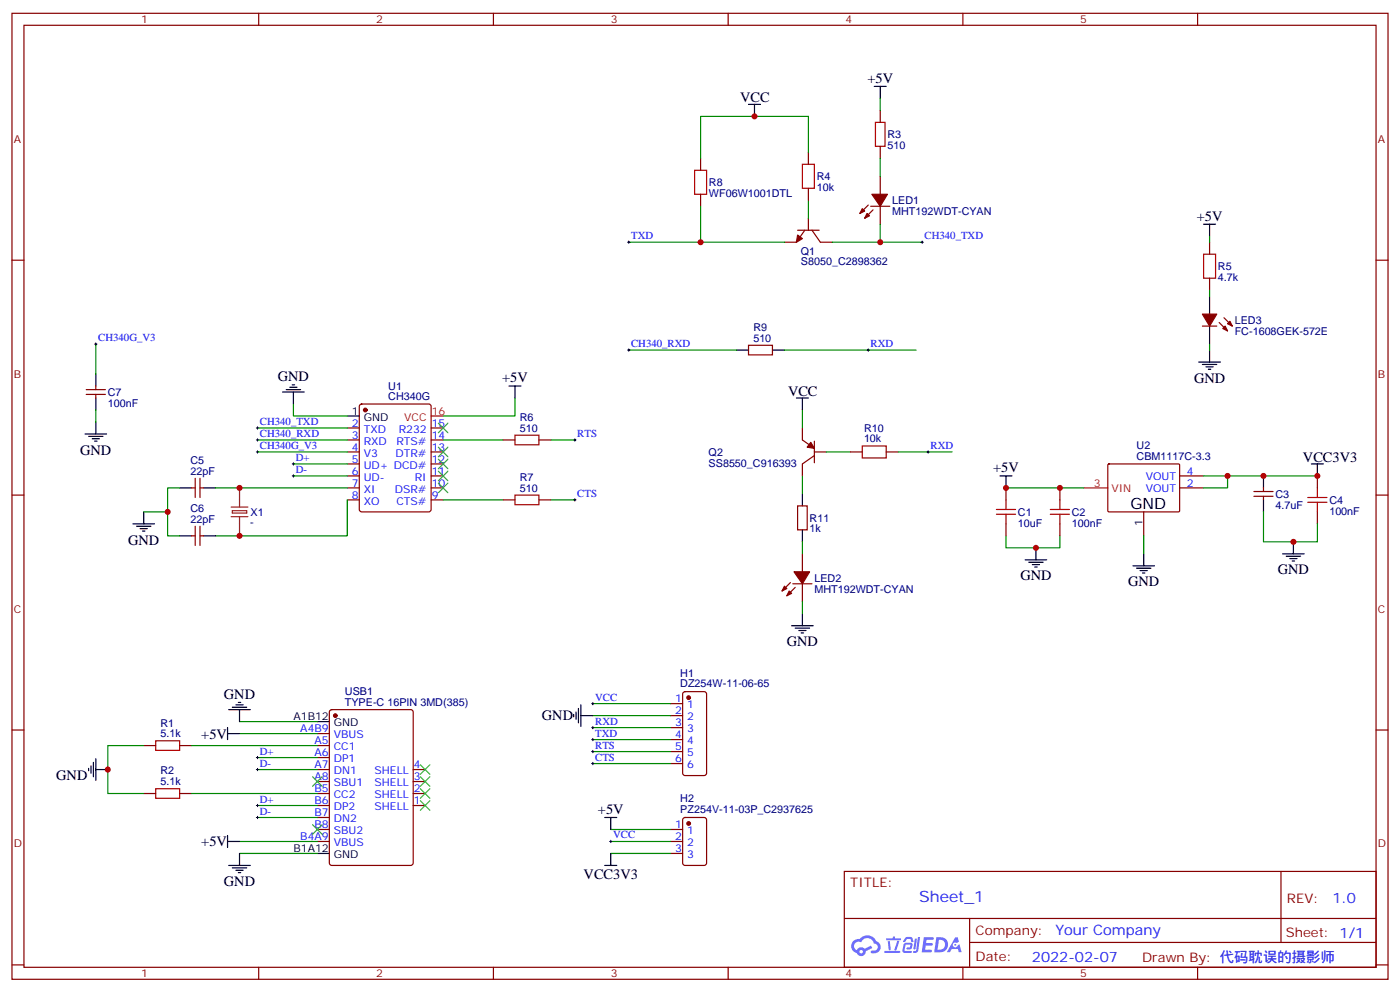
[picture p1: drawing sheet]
<svg xmlns="http://www.w3.org/2000/svg" width="412mm" height="292mm" viewBox="0 0 412 292" stroke-linecap="round" stroke-linejoin="round" font-family="sans-serif">
<g fill="none" stroke="#870000" stroke-width=".35">
<path d="M3.5 3.9h405.4v284.4h-405.4zM7.1 7.4h398.2v277.3h-398.2zM76.2 3.9v3.5M145.3 3.9v3.5M214.5 3.9v3.5M283.6 3.9v3.5M352.8 3.9v3.5M3.5 76.6h3.6M405.3 76.6h3.6M3.5 145.7h3.6M405.3 145.7h3.6M3.5 214.9h3.6"/>
<path d="M405.3 214.9h3.6M248.7 256.5h156.6v28.2h-156.6zM377.3 256.5v20.9M248.7 270.4h156.5M285.6 277.4h119.6M285.6 270.4v14.1M3.5 284h3.6M76.2 284.7v3.6M145.3 284.7v3.6M214.5 284.7v3.6M283.6 284.7v3.6M352.8 284.7v3.6"/>
<path d="M405.3 284h3.6"/>
</g>
<g fill="#5487ff">
<path d="M272.1 275.8h2.6l.3 .2-.1 .6h-2l-.1 1h1.6l.4 .4-.4 .4h-1.7l-.2 1.1 1.8 .1 .3 .3-.2 .4h-2.9z"/>
<path d="M281.4 275.9h.7l.4 1.3-.7 .3a.74 .74 0 0 0-1.1 .3 .74 .74 0 0 0 .5 1.1 .74 .74 0 0 0 .9-.7l.5-.3 .7 2.4h-.9l-.2-1h-1.9l-.5 1h-.9z"/>
<path d="M269.5 276.3h.6l-.4 2.9a.31 .31 0 0 1-.3 .3 .31 .31 0 0 1-.3-.3z"/>
<path d="M270.4 275.8h.6l-.5 4a.89 .89 0 0 1-.7 .7 .89 .89 0 0 1-.9-.3l1-.5z"/>
<path d="M266.8 276l.6-.2 1.2 .1 .5 1.3-.6 .1-.4-.9-1 .1a.95 .95 0 0 1-1 .8l-.1-.2z"/>
<path d="M266.4 277.7l1.8-.2a1.04 1.04 0 0 1 .6 1.1 1.04 1.04 0 0 1-.8 .9h-.7a.29 .29 0 0 1-.3-.4 .29 .29 0 0 1 .3-.2h.7l.2-.8h-1.4l-.4 1.8h1.9a.29 .29 0 0 1 .3 .3 .29 .29 0 0 1-.3 .3h-2l-.4-.3 .2-2.1z"/>
<path d="M260.5 279.9h4.4a.3 .3 0 0 1 .3 .3 .3 .3 0 0 1-.3 .3h-4.3z"/>
<path d="M264.3 277h.6l-.5 1.6a1.02 1.02 0 0 1-.7 1.2l-.2-.3z"/>
<path d="M261.5 277h.6l.3 2.4-.3 .3-.3-.2z"/>
<path d="M261.1 276.2h1.9l.2-.5h.5l-.1 .5h1.5a.29 .29 0 0 1 .3 .3 .29 .29 0 0 1-.3 .3h-3.9z"/>
<path d="M275.8 275.9l-.6 4.4h1.4a2.27 2.27 0 0 0 2.7-2.3 2.27 2.27 0 0 0-2.7-2.1zM276.6 276.6a1.5 1.5 0 0 1 1.8 1.6 1.5 1.5 0 0 1-1.9 1.3h-.3z"/>
<path d="M251.4 277a2.09 2.09 0 0 0 1 3.5 1.37 1.37 0 0 0 1.5 .9 1.37 1.37 0 0 0 1.1-1.4l2-1-.5-.7-1.8 1a1.4 1.4 0 0 0-2.3 .4 1.32 1.32 0 0 1-.6-1.9 1.32 1.32 0 0 1 1.9-.4 2.02 2.02 0 0 1 2-1.3 2.02 2.02 0 0 1 1.8 1.7 1.09 1.09 0 0 1 1.1 1.3 1.09 1.09 0 0 1-1.6 .7 .41 .41 0 0 0-.5 .3 .41 .41 0 0 0 .4 .5 1.89 1.89 0 0 0 2.4-1.2 1.89 1.89 0 0 0-1.2-2.4 2.98 2.98 0 0 0-5-.6l-1 .1zM253.2 280.1a.52 .52 0 0 1 1 0 .52 .52 0 0 1-1 0z"/>
<circle cx="281.4" cy="278.1" r=".28"/>
</g>
<g fill="none" stroke="#870000" stroke-width=".35">
<path d="M259.3 32.5v3.5M206.4 46.6v3.5M206.4 57.2v3.5M238.1 44.8v3.6M238.1 55.4v3.5M259.3 43.1v3.5M259.3 51.9v5.3M234.9 67.8h6.4M237.1 67.8l-2.5 3.5h-3.5M238.1 64.2v3.6M239.2 67.8l2.5 3.5h3.5M255.8 60.4l-2.5 2.4"/>
<path d="M256.5 60.7h5.6M257.2 61.8l-2.5 2.4M259.3 60.7v5.3M356.3 71.3v3.5M354.2 96h4.2M356.3 81.9v3.5M359.1 94.9l2.5 2.5M360.5 93.5l2.5 2.5M25.4 116.1h5.6M25.4 114.7h5.6M28.2 113.6v1.1M28.2 116.1v1.1"/>
<path d="M106.1 119.1l.4-.2h19.8l.6 .5 .1 30.6-.5 .6-20 .1-.6-.5-.1-30.6zM220.5 101.6h7v2.9h-7zM102.3 126h3.5M102.3 129.5h3.5M102.3 133h3.5M102.3 136.6h3.5M127 126h3.5M127 129.5h3.5M127 133h3.5M127 136.6h3.5M148.2 129.5h3.5M158.7 129.5h3.6"/>
<path d="M236.4 126v3.5l3.5 2.5M239.9 133h3.5M239.9 134.1l-3.5 2.5v3.5M239.9 129.9v6.3M250.5 133h3.5M261.1 133h3.5M326.4 136.7l.3-.1h20.6l.2 .3-.1 13.6-.3 .2-20.6-.1-.2-.3zM56.4 143.6h1.1M56.4 157.7h1.1M57.5 140.8v5.6M57.5 154.9v5.6M58.9 143.6h1.1"/>
<path d="M58.9 140.8v5.6M58.9 154.9v5.6M58.9 157.7h1.1M102.3 140.1h3.5M102.3 143.6h3.5M102.3 147.1h3.5M127 140.1h3.5M127 143.6h3.5M127 147.1h3.5M148.2 147.1h3.5M158.7 147.1h3.6M234.9 148.9h2.9v7.1h-2.9z"/>
<path d="M296.3 143.6v3.5M296.3 154.2v3.5M312.2 143.6v3.5M312.2 154.2v3.5M336.9 150.7v7M347.5 140.1h7M347.5 143.6h7M369.4 146.1h5.6M369.4 144.7h5.6M372.2 143.6v1.1M372.2 146.1v1M388.1 140.1v3.5"/>
<path d="M388.1 150.7v3.5M232.8 171.5l-2.4 2.5M233.5 171.8h5.7M234.2 172.9l-2.4 2.5M236.4 163v5.3M236.4 171.8v5.3M42.3 219.5h3.6M52.9 219.5h3.5M93.5 219.5h3.5M93.5 215.9h3.5M97.2 209.1l.5-.2h23.3l.7 .4v44.7l-.5 .7h-23.5l-.6-.4-.1-44.7zM197.6 207.1h3.5"/>
<path d="M197.6 210.6h3.5M197.6 214.2h3.5M197.6 217.7h3.5M201.3 203.8l.5-.2h5.6l.7 .4v23.6l-.4 .6-5.9 .1-.7-.5v-23.5zM42.3 233.6h3.6M52.9 233.6h3.5M93.5 226.5h3.5M93.5 230h3.5M93.5 233.6h3.5M93.5 237.1h3.5M93.5 223h3.5M121.7 226.5h3.5"/>
<path d="M121.7 230h3.5M121.7 233.6h3.5M121.7 237.1h3.5M197.6 221.2h3.5M197.6 224.8h3.5M93.5 247.7h3.5M93.5 244.2h3.5M93.5 240.6h3.5M197.6 247.7h3.5M197.6 244.2h3.5M197.6 251.2h3.5M201.3 240.8l.5-.2h5.6l.7 .5v12.9l-.4 .7h-5.9l-.7-.4v-13z"/>
</g>
<g fill="#870000" stroke="#870000" stroke-width=".35">
<path d="M354.2 92.5h4.2l-2.1 3.5z"/>
<path d="M360.2 96.7l.7-.7 .7 1.4z"/>
<path d="M361.6 95.3l.7-.7 .7 1.4z"/>
<path d="M234.9 69.2l1.5 1-1.8 1.1z"/>
<path d="M256.8 57.2h4.6l-2.1 3.5z"/>
<path d="M254 61.4l.7 .7-1.4 .7z"/>
<path d="M255.4 62.8l.7 .7-1.4 .7z"/>
<path d="M238.8 130.2l1.1 1.8-2.1-.4z"/>
<path d="M233.9 168.3h4.6l-2.1 3.5z"/>
<path d="M231.1 172.5l.7 .7-1.4 .8z"/>
<path d="M232.5 174l.7 .7-1.4 .7z"/>
<circle cx="107.6" cy="120.7" r=".53"/>
<circle cx="98.8" cy="210.6" r=".53"/>
<circle cx="202.8" cy="205.4" r=".53"/>
<circle cx="202.8" cy="242.4" r=".53"/>
</g>
<g fill="none" stroke="#000" stroke-width=".35">
<path d="M220.5 30.7h3.5M222.2 30.7v3.6M257.5 25.4h3.6M259.3 25.4v3.6M354.5 66h3.6M356.3 66v3.5M356.3 87.2v5.3M356.3 96v5.3M28.2 110.1v3.5M28.2 117.2v3.5M83.3 115.4h6.3M84.3 114.7h4.2"/>
<path d="M85.4 114h2.1M86.1 113.3h.7M86.4 115.4v3.5M149.9 113.6h3.6M151.7 113.6v3.6M217 103h3.5M227.5 103h3.6M234.6 117.2h3.5M236.4 117.2v3.5M353.1 106.6h6.4M354.2 107.3h4.2M355.2 108h2.2"/>
<path d="M356 108.7h.7M356.3 103v3.6M25 127.7h6.4M26.1 128.4h4.2M27.2 129.2h2.1M27.9 129.9h.7M28.2 124.2v3.5M102.3 122.4h3.5M386.3 136.6h3.5M388.1 136.6v3.5M39.2 154.2h6.3M40.2 154.9h4.2"/>
<path d="M41.3 155.6h2.1M42 156.3h.7M42.3 150.7v3.5M52.9 143.6h3.5M52.9 157.7h3.5M60 143.6h3.5M60 157.7h3.5M236.4 145.4v3.5M236.4 156v3.5M294.6 140.1h3.5M296.3 140.1v3.5M372.2 140.1v3.5"/>
<path d="M372.2 147.1v3.6M381 159.5v3.5M302 164.8h6.3M303 165.5h4.3M304.1 166.2h2.1M304.8 166.9h.7M305.2 161.3v3.5M333.7 166.5h6.4M334.8 167.3h4.2M335.8 168h2.2M336.5 168.7h.8M336.9 163v3.5"/>
<path d="M377.8 163h6.4M378.9 163.7h4.2M379.9 164.4h2.2M380.6 165.1h.8M233.2 184.2h6.3M234.2 184.9h4.3M235.3 185.6h2.1M236 186.3h.7M236.4 180.7v3.5M67 215.9h3.6M67 214.2v3.5M67.4 208.9h6.3"/>
<path d="M68.4 208.2h4.3M69.5 207.5h2.1M70.2 206.8h.7M70.6 208.9v3.5M93.5 212.4h3.5M169 210.3v.7M169.7 209.6v2.1M170.4 208.5v4.3M171.1 210.6h3.5M171.1 207.5v6.3M26.1 226.2v.7M26.8 225.5v2.1"/>
<path d="M27.5 224.4v4.2M28.2 226.5h3.5M28.2 223.3v6.4M67 245.9v3.5M67 247.7h3.6M67.4 254.7h6.3M68.4 255.4h4.3M69.5 256.2h2.1M70.2 256.9h.7M70.6 251.2v3.5M93.5 251.2h3.5M178.2 254.7h3.5"/>
<path d="M178.2 240.6h3.5M179.9 240.6v3.6M179.9 251.2v3.5"/>
</g>
<path d="M127 122.4h3.5M319.3 143.6h7" fill="none" stroke="#f00" stroke-width=".35"/>
<g fill="none" stroke="#008700" stroke-width=".35">
<path d="M259.3 29v3.5M238.1 44.8v-10.5h-31.7v12.3M238.1 58.9v5.3M259.3 46.6v5.3M185.2 71.3h45.9M206.4 60.7v10.6M245.2 71.3h26.4M259.3 66v5.3M356.3 69.5v1.8M356.3 85.4v1.8M28.2 101.3v8.8M86.4 118.9v3.5h15.9"/>
<path d="M151.7 117.2v5.2h-21.2M185.2 103h31.8M231.1 103h38.8M356.3 101.3v1.7M28.2 120.7v3.5M75.8 133h26.5M75.8 129.5h26.5M75.8 126h26.5M86.4 136.6h15.9M130.5 129.5h17.7M162.3 129.5h7M236.4 120.7v5.3"/>
<path d="M243.4 133h7.1M264.6 133h15.9M42.3 150.7h7.1M52.9 143.6h-3.5v14.1h3.5M63.5 143.6h38.8M86.4 140.1h15.9M102.3 147.1v10.6h-38.8M130.5 147.1h17.7M162.3 147.1h7M236.4 140.1v5.3M236.4 159.5v3.5M296.3 157.7v3.6h15.9v-3.6"/>
<path d="M296.3 143.6h23M336.9 157.7v5.3M354.5 140.1h33.6M361.6 140.1v3.5h-7.1M372.2 150.7v8.8h15.9v-5.3M236.4 177.1v3.6M42.3 219.5h-10.6v14.1h10.6M56.4 219.5h37.1M70.6 212.4h22.9M70.6 215.9h22.9M174.6 207.1h23M174.6 210.6h23"/>
<path d="M174.6 214.2h23M174.6 217.7h23M56.4 233.6h37.1M75.8 223h17.7M75.8 237.1h17.7M75.8 226.5h17.7M174.6 221.2h23M174.6 224.8h23M70.6 251.2h22.9M70.6 247.7h22.9M75.8 240.6h17.7M179.9 251.2h17.7"/>
<path d="M179.9 247.7h17.7M179.9 244.2h17.7"/>
</g>
<g fill="none" stroke="#3c3" stroke-width=".35">
<path d="M129.1 124.6l2.8 2.8M129.1 131.6l2.8 2.8M129.1 135.1l2.8 2.9M129.1 138.7l2.8 2.8M131.9 124.6l-2.8 2.8M131.9 131.6l-2.8 2.8M131.9 135.1l-2.8 2.9M131.9 138.7l-2.8 2.8M129.1 142.2l2.8 2.8M131.9 142.2l-2.8 2.8M92.1 228.6l2.8 2.9M94.9 228.6l-2.8 2.9"/>
<path d="M123.8 225.1l2.8 2.8M123.8 228.6l2.8 2.9M123.8 232.2l2.8 2.8M123.8 235.7l2.8 2.8M126.6 225.1l-2.8 2.8M126.6 228.6l-2.8 2.9M126.6 232.2l-2.8 2.8M126.6 235.7l-2.8 2.8M92.1 242.7l2.8 2.9M94.9 242.7l-2.8 2.9"/>
</g>
<g fill="none" stroke="#a10000" stroke-width=".35">
<path d="M257.9 36h2.8v7.1h-2.8zM204.6 50.1h3.5v7.1h-3.5zM236.4 48.4h3.5v7h-3.5zM354.5 74.8h3.6v7.1h-3.6zM151.7 128.1h7v2.8h-7zM254 131.3h7.1v3.5h-7.1zM151.7 145.7h7v2.9h-7zM293.5 151.4h5.7M293.5 150h5.7M296.3 147.1v2.9M296.3 151.4v2.8M309.4 151.4h5.6"/>
<path d="M309.4 150h5.6M312.2 147.1v2.9M312.2 151.4v2.8M385.2 147.8h5.7M385.2 146.4h5.7M388.1 143.6v2.8M388.1 147.8v2.9M45.9 218.1h7v2.8h-7zM45.9 232.2h7v2.8h-7z"/>
</g>
<g fill="none" stroke="#000" stroke-width=".29">
<path d="M184.9 71.3h.7M185.2 70.9v.7M271.3 71.3h.7M271.6 70.9v.7M27.9 101.3h.7M28.2 100.9v.7M184.9 103h.7M185.2 102.7v.7M255.4 103h.7M255.8 102.7v.7M75.5 133h.7M75.5 126h.7"/>
<path d="M75.5 129.5h.7M75.8 125.6v.7M75.8 129.2v.7M75.8 132.7v.7M86.1 136.6h.7M86.4 136.2v.7M86.4 139.7v.7M169 129.5h.7M169.3 129.2v.7M273 133h.8M273.4 132.7v.7M86.1 140.1h.7"/>
<path d="M169 147.1h.7M169.3 146.8v.7M174.3 207.1h.7M174.3 214.2h.7M174.3 217.7h.7M174.6 206.8v.7M174.6 213.8v.7M174.6 217.3v.8M75.5 223h.7M75.5 237.1h.7M75.5 226.5h.7M75.8 222.6v.7"/>
<path d="M75.8 226.2v.7M75.8 236.7v.8M174.3 221.2h.7M174.3 224.8h.7M174.6 220.9v.7M174.6 224.4v.7M75.5 240.6h.7M75.8 240.3v.7M179.6 247.7h.7M179.9 247.3v.7"/>
</g>
<path d="M68.1 149.3h4.9M68.1 152.1h4.9M68.4 150.3h4.3v.7h-4.3zM70.6 143.6v5.7M70.6 152.1v5.6" fill="none" stroke="#8c2424" stroke-width=".35"/>
<g fill="#c00">
<circle cx="31.8" cy="226.5" r=".88"/>
<circle cx="361.6" cy="140.1" r=".88"/>
<circle cx="296.3" cy="143.6" r=".88"/>
<circle cx="312.2" cy="143.6" r=".88"/>
<circle cx="305.2" cy="161.3" r=".88"/>
<circle cx="372.2" cy="140.1" r=".88"/>
<circle cx="388.1" cy="140.1" r=".88"/>
<circle cx="381" cy="159.5" r=".88"/>
<circle cx="70.6" cy="143.6" r=".88"/>
<circle cx="70.6" cy="157.7" r=".88"/>
<circle cx="49.4" cy="150.7" r=".88"/>
<circle cx="259.3" cy="71.3" r=".88"/>
<circle cx="206.4" cy="71.3" r=".88"/>
<circle cx="222.3" cy="34.3" r=".88"/>
</g>
<text font-size="4.6" x="333" y="150">GND</text>
<text font-size="4.6" fill="#00f" x="270.8" y="265.5">Sheet_1</text>
<g font-size="4.2">
<text x="255.5" y="24.4">+5V</text>
<text x="218" y="30">VCC</text>
<text x="352.5" y="64.9">+5V</text>
<text x="81.8" y="112.2">GND</text>
<text x="147.9" y="112.6">+5V</text>
<text x="351.7" y="112.7">GND</text>
<text x="232.1" y="116.5">VCC</text>
<text x="23.6" y="133.8">GND</text>
<text x="383.8" y="135.9">VCC3V3</text>
<text x="292.6" y="139">+5V</text>
<text x="37.7" y="160.3">GND</text>
<text x="300.6" y="170.8">GND</text>
<text x="332.3" y="172.6">GND</text>
<text x="376.4" y="169.1">GND</text>
<text x="231.8" y="190.3">GND</text>
<text x="66" y="205.7">GND</text>
<text x="159.6" y="212.1">GND</text>
<text x="59.3" y="217.4">+5V</text>
<text x="16.6" y="229.7">GND</text>
<text x="176.1" y="239.6">+5V</text>
<text x="59.3" y="249.1">+5V</text>
<text x="66" y="260.8">GND</text>
<text x="171.9" y="258.7">VCC3V3</text>
</g>
<g font-size="4.2" fill="#00f">
<text x="392.5" y="265.8">1.0</text>
<text x="310.9" y="275.3">Your Company</text>
<text x="304" y="283.1">2022-02-07</text>
</g>
<g font-size="3.9" fill="#800">
<text x="250.5" y="261.1">TITLE:</text>
<text x="379.1" y="265.8">REV:</text>
<text x="287.4" y="275.3">Company:</text>
<text x="378.7" y="275.9">Sheet: 1/1</text>
<text x="287.4" y="283">Date:</text>
<text x="336.4" y="283.1">Drawn By: 代码耽误的摄影师</text>
</g>
<g font-size="3.2" fill="#800">
<text x="41.6" y="6.9">1</text>
<text x="110.8" y="6.9">2</text>
<text x="179.9" y="6.9">3</text>
<text x="249.1" y="6.9">4</text>
<text x="318.2" y="6.9">5</text>
<text x="4.1" y="42">A</text>
<text x="405.9" y="42">A</text>
<text x="4.1" y="111.2">B</text>
<text x="405.9" y="111.2">B</text>
<text x="4.1" y="180.3">C</text>
<text x="405.9" y="180.3">C</text>
<text x="4.1" y="249.4">D</text>
<text x="405.9" y="249.4">D</text>
<text x="41.6" y="287.7">1</text>
<text x="110.8" y="287.7">2</text>
<text x="179.9" y="287.7">3</text>
<text x="249.1" y="287.7">4</text>
<text x="318.2" y="287.7">5</text>
</g>
<g font-size="3.2" fill="#000080">
<text x="261.4" y="40.7">R3</text>
<text x="261.4" y="43.9">510</text>
<text x="240.6" y="53">R4</text>
<text x="208.8" y="57.9">WF06W1001DTL</text>
<text x="208.8" y="54.8">R8</text>
<text x="240.6" y="56.2">10k</text>
<text x="262.8" y="63.3">MHT192WDT-CYAN</text>
<text x="262.8" y="60.1">LED1</text>
<text x="235.9" y="75">Q1</text>
<text x="235.9" y="78.1">S8050_C2898362</text>
<text x="358.8" y="82.7">4.7k</text>
<text x="358.8" y="79.5">R5</text>
<text x="363.7" y="95.4">LED3</text>
<text x="221.9" y="100.6">510</text>
<text x="221.9" y="97.5">R9</text>
<text x="363.7" y="98.6">FC-1608GEK-572E</text>
<text x="31.7" y="119.7">100nF</text>
<text x="31.7" y="116.5">C7</text>
<text x="114.4" y="117.8">CH340G</text>
<text x="114.4" y="114.7">U1</text>
<text x="153.1" y="123.9">R6</text>
<text x="153.1" y="127">510</text>
<text x="254.5" y="130.2">10k</text>
<text x="254.5" y="127">R10</text>
<text x="56.1" y="136.6">C5</text>
<text x="208.7" y="137.3">SS8550_C916393</text>
<text x="208.7" y="134.2">Q2</text>
<text x="334.8" y="135.3">CBM1117C-3.3</text>
<text x="334.8" y="132.1">U2</text>
<text x="56.1" y="139.7">22pF</text>
<text x="153.1" y="141.5">R7</text>
<text x="153.1" y="144.7">510</text>
<text x="375.7" y="149.7">4.7uF</text>
<text x="375.7" y="146.5">C3</text>
<text x="391.6" y="148.3">C4</text>
<text x="56.1" y="153.8">22pF</text>
<text x="56.1" y="150.7">C6</text>
<text x="73.7" y="155">-</text>
<text x="73.8" y="151.8">X1</text>
<text x="238.5" y="153.6">R11</text>
<text x="299.9" y="155">10uF</text>
<text x="299.9" y="151.8">C1</text>
<text x="315.7" y="155">100nF</text>
<text x="315.7" y="151.8">C2</text>
<text x="391.6" y="151.5">100nF</text>
<text x="238.5" y="156.7">1k</text>
<text x="239.9" y="171.2">LED2</text>
<text x="239.9" y="174.4">MHT192WDT-CYAN</text>
<text x="200.4" y="202.4">DZ254W-11-06-65</text>
<text x="200.4" y="199.2">H1</text>
<text x="101.6" y="207.8">TYPE-C 16PIN 3MD(385)</text>
<text x="101.6" y="204.7">USB1</text>
<text x="47.3" y="213.9">R1</text>
<text x="47.3" y="217">5.1k</text>
<text x="47.3" y="228">R2</text>
<text x="47.3" y="231.1">5.1k</text>
<text x="200.4" y="239.4">PZ254V-11-03P_C2937625</text>
<text x="200.4" y="236.2">H2</text>
</g>
<g font-size="3.2" fill="#00f">
<text x="185.9" y="70.4">TXD</text>
<text x="272.3" y="70.4">CH340_TXD</text>
<text x="28.9" y="100.4">CH340G_V3</text>
<text x="185.9" y="102.2">CH340_RXD</text>
<text x="256.5" y="102.2">RXD</text>
<text x="76.6" y="125.1">CH340_TXD</text>
<text x="103.6" y="125.6">2</text>
<text x="127.2" y="125.6">15</text>
<text x="76.6" y="128.6">CH340_RXD</text>
<text x="103.6" y="129.2">3</text>
<text x="107.1" y="127.4">TXD</text>
<text x="107.1" y="130.9">RXD</text>
<text x="116.8" y="130.9">RTS#</text>
<text x="117.4" y="127.4">R232</text>
<text x="127.2" y="129.2">14</text>
<text x="170" y="128.6">RTS</text>
<text x="76.6" y="132.2">CH340G_V3</text>
<text x="87.1" y="135.7">D+</text>
<text x="103.6" y="132.7">4</text>
<text x="103.6" y="136.2">5</text>
<text x="107.1" y="134.4">V3</text>
<text x="107.1" y="138">UD+ DCD#</text>
<text x="116.5" y="134.4">DTR#</text>
<text x="127.2" y="136.2">12</text>
<text x="127.2" y="132.7">13</text>
<text x="274.1" y="132.2">RXD</text>
<text x="87.1" y="139.2">D-</text>
<text x="103.6" y="139.7">6</text>
<text x="103.6" y="143.3">7</text>
<text x="107.1" y="141.5">UD-</text>
<text x="122.2" y="141.5">RI</text>
<text x="127.2" y="143.3">10</text>
<text x="127.2" y="139.7">11</text>
<text x="337.5" y="141.1">VOUT</text>
<text x="349.6" y="139.7">4</text>
<text x="349.6" y="143.3">2</text>
<text x="103.6" y="146.8">8</text>
<text x="107.1" y="145">XI</text>
<text x="107.1" y="148.6">XO</text>
<text x="116.3" y="145">DSR#</text>
<text x="116.8" y="148.6">CTS#</text>
<text x="127.2" y="146.8">9</text>
<text x="170" y="146.3">CTS</text>
<text x="337.5" y="144.7">VOUT</text>
<text x="175.3" y="206.2">VCC</text>
<text x="198.9" y="206.8">1</text>
<text x="202.4" y="208.5">1</text>
<text x="88.5" y="215.6">A4B9</text>
<text x="175.3" y="213.3">RXD</text>
<text x="198.9" y="210.3">2</text>
<text x="198.9" y="213.8">3</text>
<text x="202.4" y="212.1">2</text>
<text x="202.4" y="215.6">3</text>
<text x="92.7" y="219.1">A5</text>
<text x="98.3" y="220.9">CC1</text>
<text x="98.3" y="217.3">VBUS</text>
<text x="175.3" y="216.8">TXD</text>
<text x="175.3" y="220.3">RTS</text>
<text x="198.9" y="217.3">4</text>
<text x="198.9" y="220.9">5</text>
<text x="202.4" y="219.1">4</text>
<text x="76.6" y="222.1">D+</text>
<text x="76.6" y="225.6">D-</text>
<text x="92.7" y="226.2">A7</text>
<text x="92.7" y="222.6">A6</text>
<text x="98.3" y="227.9">DN1</text>
<text x="98.3" y="224.4">DP1</text>
<text x="110.3" y="227.9">SHELL</text>
<text x="121.9" y="226.2">4</text>
<text x="175.3" y="223.9">CTS</text>
<text x="198.9" y="224.4">6</text>
<text x="202.4" y="222.6">5</text>
<text x="202.4" y="226.2">6</text>
<text x="92.6" y="233.2">B5</text>
<text x="92.7" y="229.7">A8</text>
<text x="98.3" y="231.5">SBU1</text>
<text x="110.3" y="231.5">SHELL</text>
<text x="121.9" y="229.7">3</text>
<text x="121.9" y="233.2">2</text>
<text x="76.6" y="236.2">D+</text>
<text x="76.6" y="239.7">D-</text>
<text x="92.6" y="236.7">B6</text>
<text x="98.3" y="238.5">DP2</text>
<text x="98.3" y="235">CC2</text>
<text x="110.3" y="235">SHELL</text>
<text x="110.3" y="238.5">SHELL</text>
<text x="121.9" y="236.7">1</text>
<text x="92.6" y="243.8">B8</text>
<text x="92.6" y="240.3">B7</text>
<text x="98.3" y="245.6">SBU2</text>
<text x="98.3" y="242">DN2</text>
<text x="198.9" y="243.8">1</text>
<text x="202.4" y="245.6">1</text>
<text x="88.5" y="247.3">B4A9</text>
<text x="98.3" y="249.1">VBUS</text>
<text x="180.6" y="246.8">VCC</text>
<text x="198.9" y="247.3">2</text>
<text x="198.9" y="250.9">3</text>
<text x="202.4" y="249.1">2</text>
<text x="202.4" y="252.6">3</text>
</g>
<g font-size="3.2">
<text x="103.6" y="122.1">1</text>
<text x="107.1" y="123.9">GND</text>
<text x="336.5" y="154.8" transform="rotate(-90 336.5 154.8)">1</text>
<text x="86.4" y="212.1">A1B12</text>
<text x="98.3" y="213.8">GND</text>
<text x="86.4" y="250.9">B1A12</text>
<text x="98.3" y="252.6">GND</text>
</g>
<g font-size="3.2" fill="#f00">
<text x="119.1" y="123.9">VCC</text>
<text x="127.2" y="122.1">16</text>
<text x="322.2" y="143.3">3</text>
<text x="327.4" y="144.7">VIN</text>
</g>
</svg>
